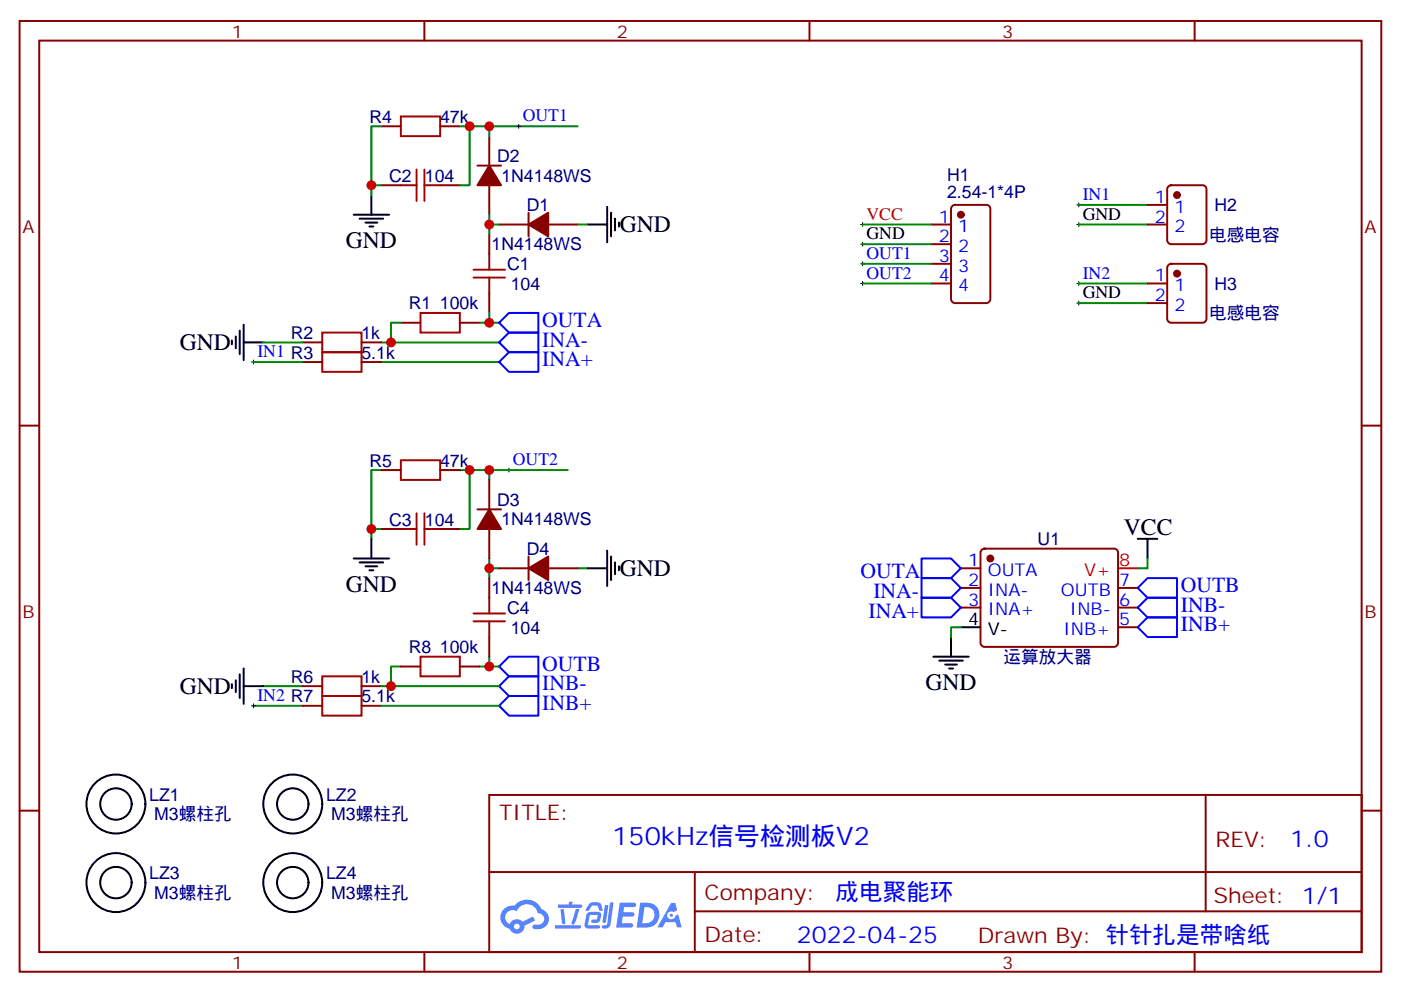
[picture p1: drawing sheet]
<svg xmlns="http://www.w3.org/2000/svg" width="252mm" height="178mm" viewBox="0 0 252 178" stroke-linecap="round" stroke-linejoin="round" font-family="sans-serif">
<path d="M72 20.9h7v3.5h-7zM72 33.3h2.8M74.8 30.4v5.7M76.2 30.4v5.7M76.2 33.3h2.8M57.9 59.7h7v3.6h-7zM75.5 56.2h7v3.5h-7zM85 49.8h5.7M85 48.4h5.7M87.8 45.6v2.8M87.8 49.8v2.9M57.9 63.3h7v3.5h-7z" fill="none" stroke="#a10000" stroke-width=".35"/>
<g fill="none" stroke="#870000" stroke-width=".35">
<path d="M3.5 3.8h244.5v170.7h-244.5zM7 7.3h237.5v163.7h-237.5zM76.2 3.8v3.5M145.3 3.8v3.5M214.5 3.8v3.5M68.4 33.3h3.6M68.4 22.7h3.6M79 33.3h3.5M79 22.7h3.5M85.7 29.7h4.3M87.8 24.4v5.3M87.8 33.3v5.3"/>
<path d="M94.9 38.2v4.2M72 58h3.5M82.5 58h3.6M87.8 42.1v3.5M87.8 52.7v3.5M89.6 40.3h5.3M98.4 40.3h5.3M3.5 76.4h3.5M54.3 65h3.6M54.3 61.5h3.6M64.9 65h3.5M64.9 61.5h3.5"/>
<path d="M244.5 76.4h3.5M176.3 98.7l.4-.2h23.3a.71 .71 0 0 1 .7 .7v16.3a.76 .76 0 0 1-.7 .7h-23.3a.76 .76 0 0 1-.7-.7v-16.3zM172.5 105.6h3.5M172.5 109.1h3.5M172.5 102.1h3.5M200.7 105.6h3.6M200.7 109.1h3.6M200.7 112.6h3.6M3.5 145.6h3.5M87.8 142.8h156.7v28.2h-156.7zM87.9 156.6h156.4M124.7 156.6v14.1"/>
<path d="M216.5 142.8v20.9M244.5 145.6h3.5M76.2 171v3.5M124.7 163.7h119.6M145.3 171v3.5M214.5 171v3.5"/>
</g>
<g fill="none" stroke="#008700" stroke-width=".35">
<path d="M66.7 33.3h1.7M68.4 22.7h-1.7v12.3M82.5 22.7h21.2M84.3 22.7v10.6h-1.8M87.8 38.6v3.5M72 58h-1.8v3.5M86.1 58h3.5M87.8 56.2v1.8M87.8 40.3h1.8M103.7 40.3h1.8M45.5 65h8.8M47.3 61.5h7"/>
<path d="M68.4 65h21.2M68.4 61.5h21.2"/>
</g>
<g fill="none" stroke="#000" stroke-width=".35">
<path d="M63.5 38.6h6.3M64.6 39.3h4.2M65.6 40h2.1M66.7 35v3.6M109 37.1v6.4M109.7 38.2v4.2M110.4 39.3v2.1M111.1 40v.7M43 59.4v4.2M43.7 58.3v6.4M66.3 40.7h.7M105.5 40.3h3.5"/>
<path d="M41.6 61.1v.7M42.3 60.4v2.1M43.7 61.5h3.6M172.5 112.6h3.5"/>
</g>
<path d="M45.2 65h.7M45.5 64.7v.7" fill="none" stroke="#000" stroke-width=".18"/>
<g fill="#870000" stroke="#870000" stroke-width=".35">
<path d="M94.9 40.3l3.5-2.1v4.2z"/>
<path d="M87.8 29.7l2.2 3.6h-4.3z"/>
<circle cx="177.8" cy="100.3" r=".53"/>
</g>
<path d="M200.7 102.1h3.6" fill="none" stroke="#f00" stroke-width=".35"/>
<path d="M89.6 58l1.8-1.8h5.3v3.5h-5.3zM89.6 65l1.8-1.7h5.3v3.5h-5.3zM89.6 61.5l1.8-1.8h5.3v3.6h-5.3zM165.5 100.3h5.2l1.8 1.8-1.8 1.7h-5.2zM165.5 103.8h5.2l1.8 1.8-1.8 1.8h-5.2zM165.5 107.4h5.2l1.8 1.7-1.8 1.8h-5.2z" fill="none" stroke="#00f" stroke-width=".35"/>
<g fill="#5487ff">
<path d="M111.3 162.1h1.6a1.33 1.33 0 0 1 1.3 .2 .39 .39 0 0 1-.4 .6h-1.8l-.1 .9h1.7a.4 .4 0 0 1 .3 .5 .4 .4 0 0 1-.4 .3h-1.7l-.2 1.2h.8a1.24 1.24 0 0 1 1.2 .2 .39 .39 0 0 1-.3 .6h-2.7z"/>
<path d="M120.5 162.2h.7l.4 1.3-.7 .3a.74 .74 0 0 0-1.1 .3 .74 .74 0 0 0 .5 1 .74 .74 0 0 0 1-.6l.5-.3 .6 2.3h-.9l-.2-.9h-1.8l-.6 .9h-.9z"/>
<path d="M108.6 162.5h.6l-.4 3a.31 .31 0 0 1-.3 .2 .31 .31 0 0 1-.3-.3z"/>
<path d="M109.5 162.1h.6l-.5 3.9a.97 .97 0 0 1-1.5 .6l.1-.4 .7-.1 .1-.1z"/>
<path d="M105.9 162.2l.4-.2h.9a.67 .67 0 0 1 .7 .5l.3 .9-.1 .2h-.5l-.2-.9-.2-.1-.9 .1-.6 .9-.5-.1-.1-.1z"/>
<path d="M105.5 163.9l.5-.2h1.3a.6 .6 0 0 1 .6 .9l-.1 .4a.76 .76 0 0 1-.8 .7h-.6a.29 .29 0 0 1-.3-.3 .29 .29 0 0 1 .4-.3h.6l.2-.8-1.4 .1-.3 1.7 1.9 .1a.29 .29 0 0 1 .2 .3 .29 .29 0 0 1-.3 .3l-2-.1-.4-.3-.1-.4 .4-1.6z"/>
<path d="M99.7 166.2h4.4a.3 .3 0 0 1 .2 .3 .3 .3 0 0 1-.3 .3h-4.2l-.2-.2z"/>
<path d="M103.4 163.2h.6l-.8 2.7a.31 .31 0 0 1-.4 .1 .31 .31 0 0 1-.2-.2z"/>
<path d="M100.6 163.3h.6l.3 2.4-.3 .3-.3-.2z"/>
<path d="M100.2 162.5l1.9-.1 .2-.5h.5l-.1 .5h1.6a.29 .29 0 0 1 .2 .4 .29 .29 0 0 1-.3 .2h-3.9l-.2-.1z"/>
<path d="M114.9 162.1l-.6 4.5h1.5a2.27 2.27 0 0 0 2.6-2.3 2.27 2.27 0 0 0-2.7-2.2zM115.7 162.9a1.5 1.5 0 0 1 1.8 1.5 1.5 1.5 0 0 1-1.9 1.4h-.3z"/>
<path d="M90.5 163.3a2.09 2.09 0 0 0 1 3.5 1.37 1.37 0 0 0 1.6 .9 1.37 1.37 0 0 0 1.1-1.4l1.9-1-.4-.7-1.9 .9a1.4 1.4 0 0 0-2.3 .4 1.32 1.32 0 0 1-.6-1.8 1.32 1.32 0 0 1 1.9-.5 1.98 1.98 0 0 1 2-1.2 1.98 1.98 0 0 1 1.8 1.6 1.03 1.03 0 0 1 1.1 1 1.03 1.03 0 0 1-1 1.1h-.6a.41 .41 0 0 0-.5 .3 .41 .41 0 0 0 .4 .5 1.92 1.92 0 0 0 2.2-.8 1.92 1.92 0 0 0-.2-2.3l-.8-.5a2.84 2.84 0 0 0-4.8-.6l-.3-.1a2.26 2.26 0 0 0-1.6 .7zM92.3 166.4a.52 .52 0 0 1 1 0 .52 .52 0 0 1-1 0z"/>
<circle cx="120.5" cy="164.4" r=".28"/>
</g>
<path d="M91.4 117.9h5.3v3.6h-5.3l-1.8-1.8zM204.3 105.6l1.7-1.8h5.3v3.6h-5.3zM204.3 112.6l1.7-1.7h5.3v3.5h-5.3zM206 107.4h5.3v3.5h-5.3l-1.7-1.8zM89.6 123.2l1.8-1.7h5.3v3.5h-5.3zM89.6 126.8l1.8-1.8h5.3v3.5h-5.3z" fill="none" stroke="#00f" stroke-width=".35"/>
<g fill="none" stroke="#008700" stroke-width=".35">
<path d="M87.8 22.7v1.7M193.7 36.8h12.3M154.9 40.3h12.3M154.9 43.9h12.3M154.9 47.4h12.3M154.9 50.9h12.3M193.7 40.3h12.3M193.7 50.9h12.3M193.7 54.4h12.3M66.7 95h1.7M68.4 84.4h-1.7v12.4M82.5 84.4h5.3v1.8"/>
<path d="M84.3 84.4v10.6h-1.8M87.8 84.4h14.2M72 119.7h-1.8v3.5M86.1 119.7h3.5M87.8 102.1h1.8M87.8 100.3v3.5M87.8 117.9v1.8M103.7 102.1h1.8M172.5 112.6h-1.8v1.8M206 100.3v1.8h-1.7M45.5 126.8h8.8M47.3 123.2h7"/>
<path d="M68.4 126.8h21.2M68.4 123.2h21.2"/>
</g>
<g fill="none" stroke="#000" stroke-width=".35">
<path d="M66.7 96.8v3.5M109 98.9v6.3M109.7 99.9v4.3M204.3 96.8h3.5M206 96.8v3.5M63.5 100.3h6.3M64.6 101h4.2M65.6 101.7h2.1M66.3 102.4h.7M105.5 102.1h3.5M110.4 101v2.1M111.1 101.7v.7"/>
<path d="M167.6 117.9h6.3M168.6 118.6h4.3M169.7 119.3h2.1M170.7 114.4v3.5M41.6 122.9v.7M42.3 122.2v2.1M43 121.1v4.2M43.7 123.2h3.6M43.7 120.1v6.3M170.4 120.1h.7"/>
<circle cx="20.8" cy="144.4" r="2.82"/>
<circle cx="20.8" cy="158.5" r="2.82"/>
<circle cx="20.8" cy="144.4" r="5.3"/>
<circle cx="20.8" cy="158.5" r="5.3"/>
<circle cx="52.6" cy="144.4" r="2.82"/>
<circle cx="52.6" cy="158.5" r="2.82"/>
<circle cx="52.6" cy="144.4" r="5.3"/>
<circle cx="52.6" cy="158.5" r="5.3"/>
</g>
<g fill="none" stroke="#870000" stroke-width=".35">
<path d="M171 37l.4-.2h5.7a.71 .71 0 0 1 .7 .7v16.2a.76 .76 0 0 1-.7 .7h-5.7a.76 .76 0 0 1-.7-.7v-16.2zM206 36.8h3.5M209.8 33.5l.5-.2h5.6a.71 .71 0 0 1 .7 .7v9.1a.76 .76 0 0 1-.7 .8h-5.6a.76 .76 0 0 1-.8-.8v-9.1zM167.2 40.3h3.5M167.2 43.9h3.5M167.2 47.4h3.5M167.2 50.9h3.5M206 40.3h3.5M206 50.9h3.5M206 54.4h3.5M209.8 47.6l.5-.2h5.6a.71 .71 0 0 1 .7 .7v9.2a.76 .76 0 0 1-.7 .7h-5.6a.76 .76 0 0 1-.8-.7v-9.2zM68.4 84.4h3.6"/>
<path d="M68.4 95h3.6M79 84.4h3.5M79 95h3.5M85.7 91.5h4.3M87.8 86.2v5.3M87.8 95v5.3M94.9 99.9v4.3M72 119.7h3.5M82.5 119.7h3.6M87.8 103.8v3.6M87.8 114.4v3.5M89.6 102.1h5.3"/>
<path d="M98.4 102.1h5.3M54.3 123.2h3.6M54.3 126.8h3.6M64.9 123.2h3.5M64.9 126.8h3.5"/>
</g>
<g fill="#870000" stroke="#870000" stroke-width=".35">
<path d="M87.8 91.5l2.2 3.5h-4.3z"/>
<path d="M94.9 102.1l3.5-2.2v4.3z"/>
<circle cx="172.5" cy="38.6" r=".53"/>
<circle cx="211.3" cy="49.1" r=".53"/>
<circle cx="211.3" cy="35" r=".53"/>
</g>
<path d="M72 82.7h7v3.5h-7zM72 95h2.8M74.8 92.2v5.6M76.2 92.2v5.6M76.2 95h2.8M75.5 117.9h7v3.6h-7zM85 111.6h5.7M85 110.2h5.7M87.8 107.4v2.8M87.8 111.6v2.8M57.9 121.5h7v3.5h-7zM57.9 125h7v3.5h-7z" fill="none" stroke="#a10000" stroke-width=".35"/>
<g fill="none" stroke="#000" stroke-width=".18">
<path d="M92.8 22.7h.7M93.1 22.3v.7M154.9 40v.7M193.3 36.8h.7M193.7 36.4v.7M193.7 40v.7M154.5 43.9h.7M154.5 47.4h.7M154.5 40.3h.7M154.5 50.9h.7M154.9 43.5v.7M154.9 47v.7"/>
<path d="M154.9 50.6v.7M193.3 40.3h.7M193.3 50.9h.7M193.3 54.4h.7M193.7 50.6v.7M193.7 54.1v.7M91 84.4h.7M91.4 84.1v.7M45.2 126.8h.7M45.5 126.4v.7"/>
</g>
<g fill="#c00">
<circle cx="87.8" cy="58" r=".88"/>
<circle cx="87.8" cy="40.3" r=".88"/>
<circle cx="70.2" cy="61.5" r=".88"/>
<circle cx="66.7" cy="33.3" r=".88"/>
<circle cx="66.7" cy="95" r=".88"/>
<circle cx="70.2" cy="123.2" r=".88"/>
<circle cx="84.3" cy="84.4" r=".88"/>
<circle cx="87.8" cy="102.1" r=".88"/>
<circle cx="87.8" cy="119.7" r=".88"/>
<circle cx="87.8" cy="84.4" r=".88"/>
<circle cx="84.3" cy="22.7" r=".88"/>
<circle cx="87.8" cy="22.7" r=".88"/>
</g>
<text font-size="4.6" fill="#00f" x="109.9" y="151.8">150kHz信号检测板V2</text>
<g font-size="4.2">
<text x="111.3" y="41.7">GND</text>
<text x="62.1" y="44.6">GND</text>
<text x="32.3" y="62.9">GND</text>
<text x="201.8" y="96.1">VCC</text>
<text x="62.1" y="106.4">GND</text>
<text x="111.3" y="103.5">GND</text>
<text x="32.3" y="124.6">GND</text>
<text x="166.2" y="124">GND</text>
</g>
<g font-size="4.2" fill="#00f">
<text x="231.6" y="152">1.0</text>
<text x="150" y="161.6">成电聚能环</text>
<text x="143.1" y="169.4">2022-04-25</text>
</g>
<g font-size="3.9" fill="#00f">
<text x="97.4" y="58.7">OUTA</text>
<text x="97.4" y="65.8">INA+</text>
<text x="97.4" y="62.2">INA-</text>
<text x="154.5" y="103.9">OUTA</text>
<text x="156.8" y="107.4">INA-</text>
<text x="212" y="106.3">OUTB</text>
<text x="155.9" y="110.9">INA+</text>
<text x="212" y="109.9">INB-</text>
<text x="212" y="113.4">INB+</text>
<text x="97.4" y="120.5">OUTB</text>
<text x="97.4" y="124">INB-</text>
<text x="97.4" y="127.5">INB+</text>
</g>
<g font-size="3.9" fill="#800">
<text x="89.6" y="147.3">TITLE:</text>
<text x="218.2" y="152">REV:</text>
<text x="126.5" y="161.5">Company:</text>
<text x="217.9" y="162.2">Sheet: 1/1</text>
<text x="126.5" y="169.2">Date:</text>
<text x="175.5" y="169.3">Drawn By: 针针扎是带啥纸</text>
</g>
<g font-size="3.2" fill="#800">
<text x="41.6" y="6.8">1</text>
<text x="110.8" y="6.8">2</text>
<text x="179.9" y="6.8">3</text>
<text x="4" y="41.9">A</text>
<text x="245" y="41.9">A</text>
<text x="4" y="111">B</text>
<text x="245" y="111">B</text>
<text x="41.6" y="174">1</text>
<text x="110.8" y="174">2</text>
<text x="179.9" y="174">3</text>
</g>
<g font-size="3.2" fill="#000080">
<text x="66.3" y="22.1">R4</text>
<text x="79" y="22.1">47k</text>
<text x="89.3" y="29.1">D2</text>
<text x="69.9" y="32.6">C2</text>
<text x="76.3" y="32.6">104</text>
<text x="90" y="32.6">1N4148WS</text>
<text x="170" y="35.6">2.54-1*4P</text>
<text x="170" y="32.4">H1</text>
<text x="94.6" y="37.9">D1</text>
<text x="218" y="37.9">H2</text>
<text x="88.2" y="45">1N4148WS</text>
<text x="217.1" y="43.2">电感电容</text>
<text x="91" y="48.5">C1</text>
<text x="91.7" y="52">104</text>
<text x="218" y="52">H3</text>
<text x="73.4" y="55.6">R1</text>
<text x="79" y="55.6">100k</text>
<text x="217.1" y="57.3">电感电容</text>
<text x="52.2" y="60.9">R2</text>
<text x="64.9" y="64.4">5.1k</text>
<text x="64.9" y="60.9">1k</text>
<text x="66.3" y="83.8">R5</text>
<text x="79" y="83.8">47k</text>
<text x="69.9" y="94.4">C3</text>
<text x="76.3" y="94.4">104</text>
<text x="89.3" y="90.8">D3</text>
<text x="90" y="94.4">1N4148WS</text>
<text x="94.6" y="99.7">D4</text>
<text x="186.3" y="97.9">U1</text>
<text x="88.2" y="106.7">1N4148WS</text>
<text x="91" y="110.3">C4</text>
<text x="91.7" y="113.8">104</text>
<text x="73.4" y="117.3">R8</text>
<text x="79" y="117.3">100k</text>
<text x="180.2" y="119.1">运算放大器</text>
<text x="52.2" y="122.6">R6</text>
<text x="64.9" y="122.6">1k</text>
<text x="64.9" y="126.1">5.1k</text>
<text x="26.8" y="143.8">LZ1</text>
<text x="58.5" y="143.8">LZ2</text>
<text x="27.7" y="147.3">M3螺柱孔</text>
<text x="59.4" y="147.3">M3螺柱孔</text>
<text x="26.8" y="157.9">LZ3</text>
<text x="27.7" y="161.4">M3螺柱孔</text>
<text x="58.5" y="157.9">LZ4</text>
<text x="59.4" y="161.4">M3螺柱孔</text>
</g>
<g font-size="3.2" fill="#00f">
<text x="93.8" y="21.8">OUT1</text>
<text x="194.4" y="35.9">IN1</text>
<text x="168.6" y="40">1</text>
<text x="172" y="41.7">1</text>
<text x="207.4" y="36.4">1</text>
<text x="207.4" y="40">2</text>
<text x="210.9" y="38.2">1</text>
<text x="210.9" y="41.7">2</text>
<text x="155.6" y="46.5">OUT1</text>
<text x="168.6" y="43.5">2</text>
<text x="168.6" y="47">3</text>
<text x="172" y="45.3">2</text>
<text x="155.6" y="50">OUT2</text>
<text x="168.6" y="50.6">4</text>
<text x="172" y="48.8">3</text>
<text x="172" y="52.3">4</text>
<text x="194.4" y="50">IN2</text>
<text x="207.4" y="50.6">1</text>
<text x="210.9" y="52.3">1</text>
<text x="207.4" y="54.1">2</text>
<text x="210.9" y="55.8">2</text>
<text x="46.2" y="64.1">IN1 R3</text>
<text x="92.1" y="83.5">OUT2</text>
<text x="173.8" y="101.7">1</text>
<text x="173.8" y="105.2">2</text>
<text x="177.3" y="107">INA-</text>
<text x="177.3" y="103.5">OUTA</text>
<text x="190.5" y="107">OUTB</text>
<text x="200.9" y="105.2">7</text>
<text x="173.8" y="108.8">3</text>
<text x="177.3" y="110.5">INA+</text>
<text x="192.1" y="110.5">INB-</text>
<text x="200.9" y="108.8">6</text>
<text x="200.9" y="112.3">5</text>
<text x="190.9" y="114.1">INB+</text>
<text x="46.2" y="125.9">IN2 R7</text>
</g>
<g font-size="3.2" fill="#f00">
<text x="155.6" y="39.4">VCC</text>
<text x="200.9" y="101.7">8</text>
<text x="194.7" y="103.5">V+</text>
</g>
<g font-size="3.2">
<text x="194.4" y="39.4">GND</text>
<text x="155.6" y="43">GND</text>
<text x="194.4" y="53.6">GND</text>
<text x="173.8" y="112.3">4</text>
<text x="177.3" y="114.1">V-</text>
</g>
</svg>
